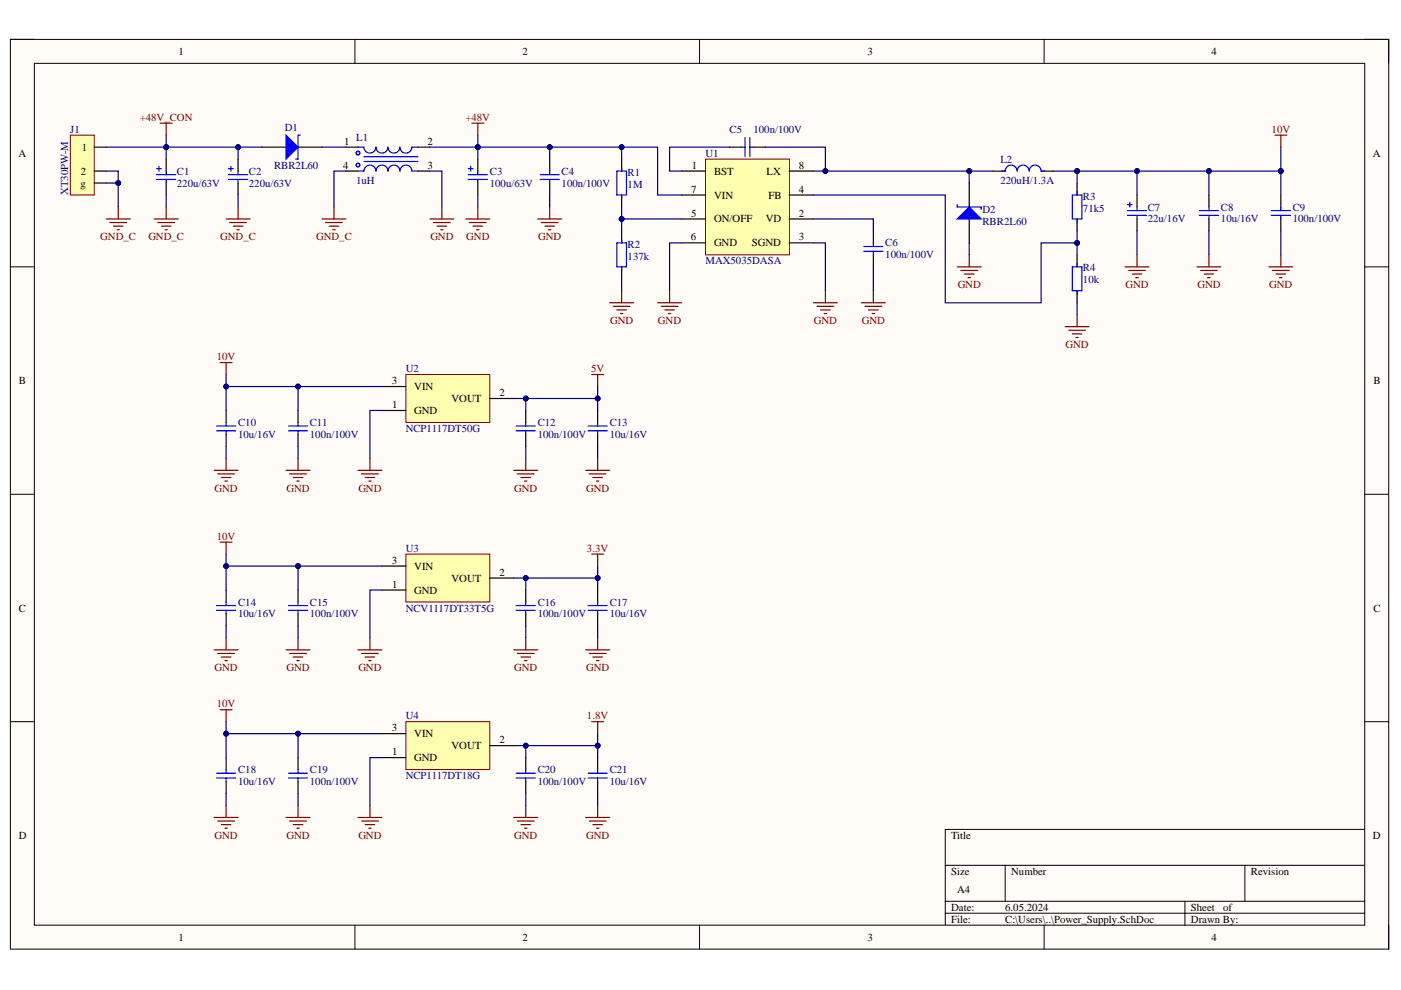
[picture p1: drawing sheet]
<svg xmlns="http://www.w3.org/2000/svg" width="297mm" height="210mm" viewBox="0 0 297 210" stroke-linecap="round" stroke-linejoin="round" font-family="sans-serif">
<path d="M2.2 8.4h292.2v192.8h-292.2z" fill-rule="evenodd" fill="#fffcf8"/>
<path d="M2.2 8.4h292.2v192.8h-292.2z" fill="none" stroke="#000" stroke-width=".21"/>
<path d="M7.3 13.4h282v182.8h-282z" fill-rule="evenodd" fill="#fffcf8"/>
<g fill="none" stroke="#000" stroke-width=".21">
<path d="M2.2 8.4h5.1M7.3 13.4h282v182.8h-282zM75.3 8.4v5M148.3 8.4v5M221.4 8.4v5M289.3 8.4h5.1v5M2.2 56.6h5.1M289.3 56.6h5.1M2.2 104.8h5.1M289.3 104.8h5.1M2.2 153h5.1M289.3 153h5.1"/>
<path d="M289.3 175.9h-88.9v20.3M75.3 196.2v5M148.3 196.2v5M200.4 183.5h88.9M200.4 191.1h88.9M200.4 193.6h88.9M213.1 183.5v7.6M221.4 196.2v5M251.2 191.1v5.1M263.9 183.5v7.6M294.4 196.2v5"/>
</g>
<path d="M14.9 28.7h5.1v12.6h-5.1z" fill-rule="evenodd" fill="#ffffb0"/>
<path d="M14.9 28.7h5.1v12.6h-5.1z" fill="none" stroke="#800000" stroke-width=".21"/>
<path d="M20 31.2h2.5M20 36.3h2.5M20 38.8h2.5M55.6 31.2h5M63.2 31.2h5.1" fill="none" stroke="#000" stroke-width=".25"/>
<path d="M34 26.1h2.5M35.2 26.1v2.6" fill="none" stroke="#800000" stroke-width=".25"/>
<path d="M60.6 28.7l2.6 2.5-2.6 2.5z" fill="#00f"/>
<g fill="none" stroke="#00f" stroke-width=".25">
<path d="M33.2 38h4.1M33.2 37h4.1M33.2 35.8h1M33.7 35.3v1M35.2 36.3v.7M35.2 38v.8M48.4 38h4.1M48.4 37h4.1M48.4 35.8h1.1M49 35.3v1M50.5 36.3v.7M50.5 38v.8"/>
<path d="M60.6 28.7l2.6 2.5-2.6 2.5zM63.7 28.7h-.5v5h-.5M99.3 38h4M99.3 37h4M99.3 35.8h1M99.8 35.3v1M101.3 36.3v.7M101.3 38v.8M114.5 38h4.1M114.5 37h4.1M116.5 36.3v.7M116.5 38v.8"/>
<path d="M130.8 36.3h2v5h-2zM131.8 35.5v.8M212.4 36.3h.7a1.27 1.27 0 0 1 1.3-1.3 1.27 1.27 0 0 1 1.3 1.3 1.27 1.27 0 0 1 1.2-1.3 1.27 1.27 0 0 1 1.3 1.3 1.27 1.27 0 0 1 1.3-1.3 1.27 1.27 0 0 1 1.2 1.3h.8M130.8 51.5h2v5.1h-2zM131.8 41.3v.8M131.8 50.7v.8M131.8 56.6v.7"/>
</g>
<g fill="none" stroke="#000" stroke-width=".25">
<path d="M35.2 33.7v2.6M35.2 38.8v2.5M50.5 33.7v2.6M50.5 38.8v2.5M101.3 33.7v2.6M101.3 38.8v2.5M116.5 33.7v2.6M116.5 38.8v2.5M131.8 33.7v2.6M205.5 38.8v5.1M210.6 36.3h2.5M220.7 36.3h2.6"/>
<path d="M131.8 41.3v2.6M131.8 49v2.5M131.8 56.6v2.5M205.5 46.4v5.1"/>
</g>
<g fill="none" stroke="#800000" stroke-width=".25">
<path d="M98.8 46.4h5M99.5 47.2h3.6M100.3 47.9h2M101.1 48.7h.5M101.3 43.9v2.5M114 46.4h5.1M114.8 47.2h3.5M115.5 47.9h2.1M116.3 48.7h.5M116.5 43.9v2.5M129.3 64.2h5M130 64.9h3.6"/>
<path d="M130.8 65.7h2M131.5 66.5h.6M131.8 61.6v2.6M139.4 64.2h5.1M140.2 64.9h3.5M140.9 65.7h2.1M141.7 66.5h.5M142 61.6v2.6M172.5 64.2h5M173.2 65h3.6M174 65.7h2M174.7 66.5h.6"/>
<path d="M175 61.6v2.6M182.6 64.2h5.1M183.4 65h3.5M184.1 65.7h2.1M184.9 66.5h.5M185.2 61.6v2.6"/>
</g>
<path d="M202.9 46.4l2.6-2.5 2.5 2.5z" fill="#00f"/>
<g fill="none" stroke="#00f" stroke-width=".25">
<path d="M202.9 46.4l2.6-2.5 2.5 2.5zM202.9 43.4v.5h5.1v.5M239 45.7h4.1M239 44.7h4.1M239 43.4h1.1M239.5 42.9v1M241.1 43.9v.8M241.1 45.7v.7M254.3 45.7h4M254.3 44.7h4M256.3 43.9v.8M256.3 45.7v.7"/>
<path d="M45.9 91.3h4.1M45.9 90.3h4.1M47.9 89.6v.7M47.9 91.3v.8M124.7 91.3h4M124.7 90.3h4M126.7 89.6v.7M126.7 91.3v.8M45.9 129.4h4.1M45.9 128.4h4.1M47.9 127.6v.8M47.9 129.4v.8"/>
<path d="M124.7 129.4h4M124.7 128.4h4M126.7 127.6v.8M126.7 129.4v.8"/>
</g>
<g fill="none" stroke="#800000" stroke-width=".25">
<path d="M100 26.1h2.6M101.3 26.1v2.6M270.3 28.7h2.5M271.6 28.7v2.5M202.9 56.6h5.1M203.7 57.3h3.6M204.5 58.1h2M205.2 58.9h.6M205.5 54v2.6M238.5 56.6h5.1M239.3 57.3h3.5M240.1 58.1h2"/>
<path d="M240.8 58.9h.5M241.1 54v2.6M253.8 56.6h5.1M254.5 57.3h3.6M255.3 58.1h2M256.1 58.9h.5M256.3 54v2.6M269 56.6h5.1M269.8 57.3h3.5M270.5 58.1h2.1M271.3 58.9h.5M271.6 54v2.6"/>
<path d="M46.7 76.9h2.5M47.9 76.9v2.5M125.4 79.4h2.6M126.7 79.4v2.6M225.8 69.3h5.1M226.6 70h3.5M227.3 70.8h2.1M228.1 71.6h.5M228.4 66.7v2.6M45.4 99.7h5.1M47.9 97.2v2.5M60.6 99.7h5.1"/>
<path d="M63.2 97.2v2.5M75.9 99.7h5.1M78.4 97.2v2.5M108.9 99.7h5.1M111.5 97.2v2.5M124.2 99.7h5.1M126.7 97.2v2.5M46.2 100.5h3.5M46.7 114.9h2.5M46.9 101.2h2.1M47.7 102h.5M47.9 114.9v2.6"/>
<path d="M61.4 100.5h3.6M62.2 101.2h2M62.9 102h.5M76.7 100.5h3.5M77.4 101.2h2M78.2 102h.5M109.7 100.5h3.5M110.5 101.2h2M111.2 102h.5M124.9 100.5h3.6M125.4 117.5h2.6M125.7 101.2h2"/>
<path d="M126.5 102h.5M126.7 117.5v2.5M45.4 137.8h5.1M46.2 138.5h3.5M46.9 139.3h2.1M47.9 135.2v2.6M60.6 137.8h5.1M61.4 138.5h3.6M62.2 139.3h2M63.2 135.2v2.6M75.9 137.8h5.1M76.7 138.5h3.5"/>
<path d="M77.4 139.3h2M78.4 135.2v2.6M108.9 137.8h5.1M109.7 138.5h3.5M110.5 139.3h2M111.5 135.2v2.6M124.2 137.8h5.1M124.9 138.5h3.6M125.7 139.3h2M126.7 135.2v2.6M47.7 140.1h.5M62.9 140.1h.5"/>
<path d="M78.2 140.1h.5M111.2 140.1h.5M126.5 140.1h.5"/>
</g>
<path d="M241.1 41.3v2.6M241.1 46.4v2.6M256.3 41.3v2.6M256.3 46.4v2.6M47.9 87v2.6M47.9 92.1v2.5M126.7 87v2.6M126.7 92.1v2.5M47.9 125.1v2.5M47.9 130.2v2.5M126.7 125.1v2.5M126.7 130.2v2.5" fill="none" stroke="#000" stroke-width=".25"/>
<path d="M149.6 33.7h17.8v20.3h-17.8z" fill-rule="evenodd" fill="#ffffb0"/>
<path d="M149.6 33.7h17.8v20.3h-17.8z" fill="none" stroke="#800000" stroke-width=".21"/>
<g fill="none" stroke="#000" stroke-width=".25">
<path d="M73.4 36.3h2.5M73.4 31.2h2.5M88.6 36.3h2.5M88.6 31.2h2.5M144.5 36.3h5.1M154.7 31.2h2.5M159.7 31.2h2.6M167.4 36.3h5.1M228.4 38.8v2.5M144.5 46.4h5.1M144.5 51.5h5.1M144.5 41.3h5.1"/>
<path d="M167.4 46.4h5.1M167.4 51.5h5.1M167.4 41.3h5.1M185.2 49v2.5M185.2 54v2.6M228.4 46.4v2.6M228.4 54v2.6M271.6 41.3v2.6M271.6 46.4v2.6M228.4 61.6v2.6M63.2 87v2.6M63.2 92.1v2.5"/>
<path d="M111.5 87v2.6M111.5 92.1v2.5M63.2 125.1v2.5M63.2 130.2v2.5M111.5 125.1v2.5M111.5 130.2v2.5"/>
</g>
<g fill="none" stroke="#00f" stroke-width=".25">
<path d="M75.9 36.3h1.3a1.27 1.27 0 0 1 1.2-1.3 1.27 1.27 0 0 1 1.3 1.3 1.27 1.27 0 0 1 1.3-1.3 1.27 1.27 0 0 1 1.2 1.3 1.27 1.27 0 0 1 1.3-1.3 1.27 1.27 0 0 1 1.3 1.3 1.27 1.27 0 0 1 1.3-1.3 1.27 1.27 0 0 1 1.2 1.3h1.3M75.9 31.2h1.3a1.27 1.27 0 0 0 1.2 1.3 1.27 1.27 0 0 0 1.3-1.3 1.27 1.27 0 0 0 1.3 1.3 1.27 1.27 0 0 0 1.2-1.3 1.27 1.27 0 0 0 1.3 1.3 1.27 1.27 0 0 0 1.3-1.3 1.27 1.27 0 0 0 1.3 1.3 1.27 1.27 0 0 0 1.2-1.3h1.3M77.2 34.2h11.4M77.2 33.2h11.4M157.2 31.2h.8M158 29.2v4M159 29.2v4M159 31.2h.7M183.1 53.3h4.1M183.1 52.3h4.1M185.2 51.5v.8M185.2 53.3v.7"/>
<path d="M227.3 41.3h2.1v5.1h-2.1zM227.3 56.6h2.1v5h-2.1zM228.4 40.6v.7M228.4 46.4v.8M228.4 55.8v.8M269.5 45.7h4.1M269.5 44.7h4.1M271.6 43.9v.8M271.6 45.7v.7M228.4 61.6v.8M61.2 91.3h4M61.2 90.3h4"/>
<path d="M63.2 89.6v.7M63.2 91.3v.8M109.4 91.3h4.1M109.4 90.3h4.1M111.5 89.6v.7M111.5 91.3v.8M61.2 129.4h4M61.2 128.4h4M63.2 127.6v.8M63.2 129.4v.8M109.4 129.4h4.1M109.4 128.4h4.1"/>
<path d="M111.5 127.6v.8M111.5 129.4v.8"/>
<circle cx="75.9" cy="32.5" r=".38"/>
<circle cx="75.9" cy="35" r=".38"/>
</g>
<g fill="none" stroke="#800000" stroke-width=".25">
<path d="M22.5 46.4h5.1M23.3 47.2h3.5M24.1 47.9h2M24.8 48.7h.5M25.1 43.9v2.5M32.7 46.4h5.1M33.5 47.2h3.5M34.2 47.9h2.1M35 48.7h.5M35.2 43.9v2.5M47.9 46.4h5.1M48.7 47.2h3.6"/>
<path d="M49.5 47.9h2M50.2 48.7h.5M50.5 43.9v2.5M68.3 46.4h5.1M69 47.2h3.6M69.8 47.9h2M70.6 48.7h.5M70.8 43.9v2.5M91.1 46.4h5.1M91.9 47.2h3.6M92.7 47.9h2M93.4 48.7h.5"/>
<path d="M93.7 43.9v2.5"/>
</g>
<path d="M86.1 79.4h17.7v10.2h-17.7z" fill-rule="evenodd" fill="#ffffb0"/>
<path d="M86.1 79.4h17.7v10.2h-17.7z" fill="none" stroke="#800000" stroke-width=".21"/>
<path d="M81 82h5.1M81 87h5.1M103.8 84.5h5.1" fill="none" stroke="#000" stroke-width=".25"/>
<path d="M86.1 117.5h17.7v10.1h-17.7z" fill-rule="evenodd" fill="#ffffb0"/>
<path d="M86.1 117.5h17.7v10.1h-17.7z" fill="none" stroke="#800000" stroke-width=".21"/>
<path d="M81 120h5.1M81 125.1h5.1M103.8 122.6h5.1M47.9 160.6v2.6M47.9 165.7v2.5M63.2 160.6v2.6M63.2 165.7v2.5M111.5 160.6v2.6M111.5 165.7v2.5M126.7 160.6v2.6M126.7 165.7v2.5" fill="none" stroke="#000" stroke-width=".25"/>
<g fill="none" stroke="#800000" stroke-width=".25">
<path d="M46.7 150.5h2.5M47.9 150.5v2.5M125.4 153h2.6M126.7 153v2.6M45.4 173.3h5.1M46.2 174.1h3.5M46.9 174.8h2.1M47.7 175.6h.5M47.9 170.8v2.5M60.6 173.3h5.1M61.4 174.1h3.6M62.2 174.8h2"/>
<path d="M62.9 175.6h.5M63.2 170.8v2.5M75.9 173.3h5.1M76.7 174.1h3.5M77.4 174.8h2.1M78.2 175.6h.5M78.4 170.8v2.5M108.9 173.3h5.1M109.7 174.1h3.6M110.5 174.8h2M111.2 175.6h.5M111.5 170.8v2.5"/>
<path d="M124.2 173.3h5.1M124.9 174.1h3.6M125.7 174.8h2M126.5 175.6h.5M126.7 170.8v2.5"/>
</g>
<g fill="none" stroke="#00f" stroke-width=".25">
<path d="M45.9 164.9h4.1M45.9 163.9h4.1M47.9 163.2v.7M47.9 164.9v.8M61.2 164.9h4M61.2 163.9h4M63.2 163.2v.7M63.2 164.9v.8M109.4 164.9h4.1M109.4 163.9h4.1M111.5 163.2v.7M111.5 164.9v.8"/>
<path d="M124.7 164.9h4M124.7 163.9h4M126.7 163.2v.7M126.7 164.9v.8"/>
</g>
<path d="M86.1 153h17.7v10.2h-17.7z" fill-rule="evenodd" fill="#ffffb0"/>
<path d="M86.1 153h17.7v10.2h-17.7z" fill="none" stroke="#800000" stroke-width=".21"/>
<path d="M81 155.6h5.1M103.8 158.1h5.1M81 160.6h5.1" fill="none" stroke="#000" stroke-width=".25"/>
<path d="M22.5 38.8h2.6v5.1" fill="none" stroke="#000080" stroke-width=".25"/>
<circle cx="25.1" cy="38.8" r=".51" fill="#000080"/>
<circle cx="25.1" cy="38.8" r=".51" fill="none" stroke="#000080" stroke-width=".21"/>
<path d="M22.5 36.3h2.6v2.5" fill="none" stroke="#000080" stroke-width=".25"/>
<circle cx="25.1" cy="38.8" r=".51" fill="#000080"/>
<circle cx="25.1" cy="38.8" r=".51" fill="none" stroke="#000080" stroke-width=".21"/>
<path d="M101.3 33.7v-2.5h15.2v2.5M35.2 41.3v2.6M50.5 41.3v2.6M101.3 41.3v2.6M116.5 41.3v2.6" fill="none" stroke="#000080" stroke-width=".25"/>
<circle cx="101.3" cy="31.2" r=".51" fill="#000080"/>
<circle cx="101.3" cy="31.2" r=".51" fill="none" stroke="#000080" stroke-width=".21"/>
<circle cx="116.5" cy="31.2" r=".51" fill="#000080"/>
<circle cx="116.5" cy="31.2" r=".51" fill="none" stroke="#000080" stroke-width=".21"/>
<path d="M116.5 31.2h15.3v2.5" fill="none" stroke="#000080" stroke-width=".25"/>
<circle cx="116.5" cy="31.2" r=".51" fill="#000080"/>
<circle cx="116.5" cy="31.2" r=".51" fill="none" stroke="#000080" stroke-width=".21"/>
<circle cx="131.8" cy="31.2" r=".51" fill="#000080"/>
<circle cx="131.8" cy="31.2" r=".51" fill="none" stroke="#000080" stroke-width=".21"/>
<path d="M131.8 31.2h7.6v10.1h5.1" fill="none" stroke="#000080" stroke-width=".25"/>
<circle cx="131.8" cy="31.2" r=".51" fill="#000080"/>
<circle cx="131.8" cy="31.2" r=".51" fill="none" stroke="#000080" stroke-width=".21"/>
<path d="M131.8 43.9v2.5h12.7" fill="none" stroke="#000080" stroke-width=".25"/>
<circle cx="131.8" cy="46.4" r=".51" fill="#000080"/>
<circle cx="131.8" cy="46.4" r=".51" fill="none" stroke="#000080" stroke-width=".21"/>
<path d="M131.8 46.4v2.6" fill="none" stroke="#000080" stroke-width=".25"/>
<circle cx="131.8" cy="46.4" r=".51" fill="#000080"/>
<circle cx="131.8" cy="46.4" r=".51" fill="none" stroke="#000080" stroke-width=".21"/>
<path d="M154.7 31.2h-12.7v5.1h2.5M162.3 31.2h12.7v5.1h-2.5M131.8 59.1v2.5M144.5 51.5h-2.5v10.1" fill="none" stroke="#000080" stroke-width=".25"/>
<circle cx="175" cy="36.3" r=".51" fill="#000080"/>
<circle cx="175" cy="36.3" r=".51" fill="none" stroke="#000080" stroke-width=".21"/>
<path d="M205.5 36.3v2.5M172.5 51.5h2.5v10.1M172.5 46.4h12.7v2.6M185.2 56.6v5M205.5 51.5v2.5" fill="none" stroke="#000080" stroke-width=".25"/>
<circle cx="205.5" cy="36.3" r=".51" fill="#000080"/>
<circle cx="205.5" cy="36.3" r=".51" fill="none" stroke="#000080" stroke-width=".21"/>
<path d="M101.3 28.7v2.5" fill="none" stroke="#000080" stroke-width=".25"/>
<circle cx="101.3" cy="31.2" r=".51" fill="#000080"/>
<circle cx="101.3" cy="31.2" r=".51" fill="none" stroke="#000080" stroke-width=".21"/>
<path d="M223.3 36.3h5.1v2.5" fill="none" stroke="#000080" stroke-width=".25"/>
<circle cx="228.4" cy="36.3" r=".51" fill="#000080"/>
<circle cx="228.4" cy="36.3" r=".51" fill="none" stroke="#000080" stroke-width=".21"/>
<path d="M228.4 51.5v2.5" fill="none" stroke="#000080" stroke-width=".25"/>
<circle cx="228.4" cy="51.5" r=".51" fill="#000080"/>
<circle cx="228.4" cy="51.5" r=".51" fill="none" stroke="#000080" stroke-width=".21"/>
<path d="M228.4 36.3h12.7v5M228.4 64.2v2.5" fill="none" stroke="#000080" stroke-width=".25"/>
<circle cx="228.4" cy="36.3" r=".51" fill="#000080"/>
<circle cx="228.4" cy="36.3" r=".51" fill="none" stroke="#000080" stroke-width=".21"/>
<circle cx="241.1" cy="36.3" r=".51" fill="#000080"/>
<circle cx="241.1" cy="36.3" r=".51" fill="none" stroke="#000080" stroke-width=".21"/>
<path d="M241.1 36.3h15.2v5M241.1 49v5" fill="none" stroke="#000080" stroke-width=".25"/>
<circle cx="241.1" cy="36.3" r=".51" fill="#000080"/>
<circle cx="241.1" cy="36.3" r=".51" fill="none" stroke="#000080" stroke-width=".21"/>
<circle cx="256.3" cy="36.3" r=".51" fill="#000080"/>
<circle cx="256.3" cy="36.3" r=".51" fill="none" stroke="#000080" stroke-width=".21"/>
<path d="M271.6 31.2v5.1M256.3 49v5M271.6 49v5" fill="none" stroke="#000080" stroke-width=".25"/>
<circle cx="271.6" cy="36.3" r=".51" fill="#000080"/>
<circle cx="271.6" cy="36.3" r=".51" fill="none" stroke="#000080" stroke-width=".21"/>
<path d="M47.9 94.6v2.6M63.2 94.6v2.6M81 87h-2.6v10.2M111.5 84.5v2.5M126.7 94.6v2.6" fill="none" stroke="#000080" stroke-width=".25"/>
<circle cx="111.5" cy="84.5" r=".51" fill="#000080"/>
<circle cx="111.5" cy="84.5" r=".51" fill="none" stroke="#000080" stroke-width=".21"/>
<path d="M47.9 79.4v2.6M111.5 94.6v2.6" fill="none" stroke="#000080" stroke-width=".25"/>
<circle cx="47.9" cy="82" r=".51" fill="#000080"/>
<circle cx="47.9" cy="82" r=".51" fill="none" stroke="#000080" stroke-width=".21"/>
<path d="M126.7 82v2.5" fill="none" stroke="#000080" stroke-width=".25"/>
<circle cx="126.7" cy="84.5" r=".51" fill="#000080"/>
<circle cx="126.7" cy="84.5" r=".51" fill="none" stroke="#000080" stroke-width=".21"/>
<path d="M63.2 82v5" fill="none" stroke="#000080" stroke-width=".25"/>
<circle cx="63.2" cy="82" r=".51" fill="#000080"/>
<circle cx="63.2" cy="82" r=".51" fill="none" stroke="#000080" stroke-width=".21"/>
<path d="M47.9 132.7v2.5M63.2 132.7v2.5M81 125.1h-2.6v10.1M111.5 122.6v2.5M126.7 132.7v2.5" fill="none" stroke="#000080" stroke-width=".25"/>
<circle cx="111.5" cy="122.6" r=".51" fill="#000080"/>
<circle cx="111.5" cy="122.6" r=".51" fill="none" stroke="#000080" stroke-width=".21"/>
<path d="M47.9 117.5v2.5M111.5 132.7v2.5" fill="none" stroke="#000080" stroke-width=".25"/>
<circle cx="47.9" cy="120" r=".51" fill="#000080"/>
<circle cx="47.9" cy="120" r=".51" fill="none" stroke="#000080" stroke-width=".21"/>
<path d="M126.7 120v2.6" fill="none" stroke="#000080" stroke-width=".25"/>
<circle cx="126.7" cy="122.6" r=".51" fill="#000080"/>
<circle cx="126.7" cy="122.6" r=".51" fill="none" stroke="#000080" stroke-width=".21"/>
<path d="M63.2 120v5.1" fill="none" stroke="#000080" stroke-width=".25"/>
<circle cx="63.2" cy="120" r=".51" fill="#000080"/>
<circle cx="63.2" cy="120" r=".51" fill="none" stroke="#000080" stroke-width=".21"/>
<path d="M81 120h-33.1v5.1" fill="none" stroke="#000080" stroke-width=".25"/>
<circle cx="47.9" cy="120" r=".51" fill="#000080"/>
<circle cx="47.9" cy="120" r=".51" fill="none" stroke="#000080" stroke-width=".21"/>
<circle cx="63.2" cy="120" r=".51" fill="#000080"/>
<circle cx="63.2" cy="120" r=".51" fill="none" stroke="#000080" stroke-width=".21"/>
<path d="M81 82h-33.1v5" fill="none" stroke="#000080" stroke-width=".25"/>
<circle cx="47.9" cy="82" r=".51" fill="#000080"/>
<circle cx="47.9" cy="82" r=".51" fill="none" stroke="#000080" stroke-width=".21"/>
<circle cx="63.2" cy="82" r=".51" fill="#000080"/>
<circle cx="63.2" cy="82" r=".51" fill="none" stroke="#000080" stroke-width=".21"/>
<path d="M108.9 122.6h17.8v2.5" fill="none" stroke="#000080" stroke-width=".25"/>
<circle cx="126.7" cy="122.6" r=".51" fill="#000080"/>
<circle cx="126.7" cy="122.6" r=".51" fill="none" stroke="#000080" stroke-width=".21"/>
<circle cx="111.5" cy="122.6" r=".51" fill="#000080"/>
<circle cx="111.5" cy="122.6" r=".51" fill="none" stroke="#000080" stroke-width=".21"/>
<path d="M108.9 84.5h17.8v2.5" fill="none" stroke="#000080" stroke-width=".25"/>
<circle cx="126.7" cy="84.5" r=".51" fill="#000080"/>
<circle cx="126.7" cy="84.5" r=".51" fill="none" stroke="#000080" stroke-width=".21"/>
<circle cx="111.5" cy="84.5" r=".51" fill="#000080"/>
<circle cx="111.5" cy="84.5" r=".51" fill="none" stroke="#000080" stroke-width=".21"/>
<path d="M172.5 41.3h27.9v22.9h20.3v-12.7h7.7v-2.5" fill="none" stroke="#000080" stroke-width=".25"/>
<circle cx="228.4" cy="51.5" r=".51" fill="#000080"/>
<circle cx="228.4" cy="51.5" r=".51" fill="none" stroke="#000080" stroke-width=".21"/>
<path d="M35.2 31.2v2.5" fill="none" stroke="#000080" stroke-width=".25"/>
<circle cx="35.2" cy="31.2" r=".51" fill="#000080"/>
<circle cx="35.2" cy="31.2" r=".51" fill="none" stroke="#000080" stroke-width=".21"/>
<path d="M35.2 28.7v2.5" fill="none" stroke="#000080" stroke-width=".25"/>
<circle cx="35.2" cy="31.2" r=".51" fill="#000080"/>
<circle cx="35.2" cy="31.2" r=".51" fill="none" stroke="#000080" stroke-width=".21"/>
<path d="M50.5 31.2v2.5" fill="none" stroke="#000080" stroke-width=".25"/>
<circle cx="50.5" cy="31.2" r=".51" fill="#000080"/>
<circle cx="50.5" cy="31.2" r=".51" fill="none" stroke="#000080" stroke-width=".21"/>
<path d="M175 36.3h35.6" fill="none" stroke="#000080" stroke-width=".25"/>
<circle cx="205.5" cy="36.3" r=".51" fill="#000080"/>
<circle cx="205.5" cy="36.3" r=".51" fill="none" stroke="#000080" stroke-width=".21"/>
<circle cx="175" cy="36.3" r=".51" fill="#000080"/>
<circle cx="175" cy="36.3" r=".51" fill="none" stroke="#000080" stroke-width=".21"/>
<path d="M22.5 31.2h33.1" fill="none" stroke="#000080" stroke-width=".25"/>
<circle cx="35.2" cy="31.2" r=".51" fill="#000080"/>
<circle cx="35.2" cy="31.2" r=".51" fill="none" stroke="#000080" stroke-width=".21"/>
<circle cx="50.5" cy="31.2" r=".51" fill="#000080"/>
<circle cx="50.5" cy="31.2" r=".51" fill="none" stroke="#000080" stroke-width=".21"/>
<path d="M68.3 31.2h5.1M73.4 36.3h-2.6v7.6M91.1 36.3h2.6v7.6M91.1 31.2h10.2" fill="none" stroke="#000080" stroke-width=".25"/>
<circle cx="101.3" cy="31.2" r=".51" fill="#000080"/>
<circle cx="101.3" cy="31.2" r=".51" fill="none" stroke="#000080" stroke-width=".21"/>
<path d="M111.5 158.1v2.5M47.9 168.2v2.6M63.2 168.2v2.6M81 160.6h-2.6v10.2M126.7 168.2v2.6" fill="none" stroke="#000080" stroke-width=".25"/>
<circle cx="111.5" cy="158.1" r=".51" fill="#000080"/>
<circle cx="111.5" cy="158.1" r=".51" fill="none" stroke="#000080" stroke-width=".21"/>
<path d="M47.9 153v2.6M111.5 168.2v2.6" fill="none" stroke="#000080" stroke-width=".25"/>
<circle cx="47.9" cy="155.6" r=".51" fill="#000080"/>
<circle cx="47.9" cy="155.6" r=".51" fill="none" stroke="#000080" stroke-width=".21"/>
<path d="M126.7 155.6v2.5" fill="none" stroke="#000080" stroke-width=".25"/>
<circle cx="126.7" cy="158.1" r=".51" fill="#000080"/>
<circle cx="126.7" cy="158.1" r=".51" fill="none" stroke="#000080" stroke-width=".21"/>
<path d="M63.2 155.6v5" fill="none" stroke="#000080" stroke-width=".25"/>
<circle cx="63.2" cy="155.6" r=".51" fill="#000080"/>
<circle cx="63.2" cy="155.6" r=".51" fill="none" stroke="#000080" stroke-width=".21"/>
<path d="M81 155.6h-33.1v5" fill="none" stroke="#000080" stroke-width=".25"/>
<circle cx="47.9" cy="155.6" r=".51" fill="#000080"/>
<circle cx="47.9" cy="155.6" r=".51" fill="none" stroke="#000080" stroke-width=".21"/>
<circle cx="63.2" cy="155.6" r=".51" fill="#000080"/>
<circle cx="63.2" cy="155.6" r=".51" fill="none" stroke="#000080" stroke-width=".21"/>
<path d="M108.9 158.1h17.8v2.5" fill="none" stroke="#000080" stroke-width=".25"/>
<circle cx="126.7" cy="158.1" r=".51" fill="#000080"/>
<circle cx="126.7" cy="158.1" r=".51" fill="none" stroke="#000080" stroke-width=".21"/>
<circle cx="111.5" cy="158.1" r=".51" fill="#000080"/>
<circle cx="111.5" cy="158.1" r=".51" fill="none" stroke="#000080" stroke-width=".21"/>
<path d="M256.3 36.3h15.3v5" fill="none" stroke="#000080" stroke-width=".25"/>
<circle cx="256.3" cy="36.3" r=".51" fill="#000080"/>
<circle cx="256.3" cy="36.3" r=".51" fill="none" stroke="#000080" stroke-width=".21"/>
<circle cx="271.6" cy="36.3" r=".51" fill="#000080"/>
<circle cx="271.6" cy="36.3" r=".51" fill="none" stroke="#000080" stroke-width=".21"/>
<g font-size="2.3">
<text x="37.8" y="11.7">1</text>
<text x="110.7" y="11.7">2</text>
<text x="183.9" y="11.7">3</text>
<text x="256.8" y="11.7">4</text>
<text x="3.9" y="33.2">A</text>
<text x="17.3" y="31.9">1</text>
<text x="72.8" y="35.8">4</text>
<text x="73" y="30.7">1</text>
<text x="90.6" y="35.8">3</text>
<text x="90.6" y="30.7">2</text>
<text x="146.7" y="35.8">1</text>
<text x="169.4" y="35.8">8</text>
<text x="291.1" y="33.2">A</text>
<text x="17.1" y="39.6">g</text>
<text x="17.2" y="37">2</text>
<text x="146.5" y="40.8">7</text>
<text x="151.4" y="37">BST</text>
<text x="162.5" y="37">LX</text>
<text x="169.4" y="40.8">4</text>
<text x="146.6" y="45.9">5</text>
<text x="151.4" y="42.1">VIN</text>
<text x="151.4" y="47.2">ON/OFF</text>
<text x="162.4" y="47.2">VD</text>
<text x="162.9" y="42.1">FB</text>
<text x="169.4" y="45.9">2</text>
<text x="146.5" y="51">6</text>
<text x="151.4" y="52.2">GND</text>
<text x="159.4" y="52.2">SGND</text>
<text x="169.4" y="51">3</text>
<text x="4" y="81.4">B</text>
<text x="83" y="81.4">3</text>
<text x="87.8" y="82.7">VIN</text>
<text x="105.9" y="84">2</text>
<text x="291.2" y="81.4">B</text>
<text x="83.2" y="86.5">1</text>
<text x="87.8" y="87.8">GND</text>
<text x="95.7" y="85.2">VOUT</text>
<text x="83" y="119.5">3</text>
<text x="83.2" y="124.6">1</text>
<text x="87.8" y="120.8">VIN</text>
<text x="87.8" y="125.9">GND</text>
<text x="95.7" y="123.3">VOUT</text>
<text x="105.9" y="122.1">2</text>
<text x="4" y="129.7">C</text>
<text x="291.2" y="129.7">C</text>
<text x="83" y="155">3</text>
<text x="83.2" y="160.1">1</text>
<text x="87.8" y="156.3">VIN</text>
<text x="87.8" y="161.4">GND</text>
<text x="95.7" y="158.8">VOUT</text>
<text x="105.9" y="157.6">2</text>
<text x="4" y="177.9">D</text>
<text x="201.7" y="177.9">Title</text>
<text x="291.1" y="177.9">D</text>
<text x="201.7" y="185.5">Size</text>
<text x="214.4" y="185.5">Number</text>
<text x="265.2" y="185.5">Revision</text>
<text x="202.9" y="189.3">A4</text>
<text x="201.7" y="193.1">Date:</text>
<text x="201.7" y="195.6">File:</text>
<text x="213.1" y="193.1">6.05.2024</text>
<text x="213.1" y="195.6">C:\Users\..\Power_Supply.SchDoc</text>
<text x="252.5" y="193.1">Sheet</text>
<text x="252.5" y="195.6">Drawn By:</text>
<text x="259.3" y="193.1">of</text>
<text x="37.8" y="199.5">1</text>
<text x="110.7" y="199.5">2</text>
<text x="183.9" y="199.5">3</text>
<text x="256.8" y="199.5">4</text>
</g>
<g font-size="2.3" fill="#000080">
<text x="14.9" y="28.1">J1</text>
<text x="60.4" y="27.9">D1</text>
<text x="75.5" y="29.9">L1</text>
<text x="154.7" y="28.1">C5</text>
<text x="159.8" y="28.1">100n/100V</text>
<text x="58.1" y="35.8">RBR2L60</text>
<text x="149.6" y="33.2">U1</text>
<text x="212.1" y="34.5">L2</text>
<text x="14.4" y="41.3" transform="rotate(-90 14.4 41.3)">XT30PW-M</text>
<text x="37.5" y="39.6">220u/63V</text>
<text x="37.5" y="37">C1</text>
<text x="52.8" y="39.6">220u/63V</text>
<text x="52.8" y="37">C2</text>
<text x="75.5" y="39.1">1uH</text>
<text x="103.9" y="39.6">100u/63V</text>
<text x="103.9" y="37">C3</text>
<text x="119.1" y="39.6">100n/100V</text>
<text x="119.1" y="37">C4</text>
<text x="133.1" y="39.8">1M</text>
<text x="133.1" y="37.3">R1</text>
<text x="212.1" y="39.1">220uH/1.3A</text>
<text x="208.3" y="45.1">D2</text>
<text x="208.3" y="47.7">RBR2L60</text>
<text x="229.6" y="44.9">71k5</text>
<text x="229.6" y="42.4">R3</text>
<text x="243.4" y="47.2">22u/16V</text>
<text x="243.4" y="44.6">C7</text>
<text x="258.9" y="47.2">10u/16V</text>
<text x="258.9" y="44.6">C8</text>
<text x="274.1" y="47.2">100n/100V</text>
<text x="274.1" y="44.6">C9</text>
<text x="133.1" y="52.5">R2</text>
<text x="187.7" y="52.2">C6</text>
<text x="133.1" y="55">137k</text>
<text x="149.6" y="56">MAX5035DASA</text>
<text x="187.7" y="54.8">100n/100V</text>
<text x="229.6" y="57.6">R4</text>
<text x="229.6" y="60.1">10k</text>
<text x="86.1" y="78.9">U2</text>
<text x="50.5" y="92.9">10u/16V</text>
<text x="50.5" y="90.3">C10</text>
<text x="65.7" y="92.9">100n/100V</text>
<text x="65.7" y="90.3">C11</text>
<text x="86.1" y="91.6">NCP1117DT50G</text>
<text x="114" y="92.9">100n/100V</text>
<text x="114" y="90.3">C12</text>
<text x="129.3" y="92.9">10u/16V</text>
<text x="129.3" y="90.3">C13</text>
<text x="86.1" y="117">U3</text>
<text x="50.5" y="130.9">10u/16V</text>
<text x="50.5" y="128.4">C14</text>
<text x="65.7" y="130.9">100n/100V</text>
<text x="65.7" y="128.4">C15</text>
<text x="86.1" y="129.7">NCV1117DT33T5G</text>
<text x="114" y="130.9">100n/100V</text>
<text x="114" y="128.4">C16</text>
<text x="129.3" y="130.9">10u/16V</text>
<text x="129.3" y="128.4">C17</text>
<text x="86.1" y="152.5">U4</text>
<text x="50.5" y="166.4">10u/16V</text>
<text x="50.5" y="163.9">C18</text>
<text x="65.7" y="166.4">100n/100V</text>
<text x="65.7" y="163.9">C19</text>
<text x="86.1" y="165.2">NCP1117DT18G</text>
<text x="114" y="166.4">100n/100V</text>
<text x="114" y="163.9">C20</text>
<text x="129.3" y="166.4">10u/16V</text>
<text x="129.3" y="163.9">C21</text>
</g>
<g font-size="2.3" fill="#800000">
<text x="29.6" y="25.6">+48V_CON</text>
<text x="98.7" y="25.6">+48V</text>
<text x="269.6" y="28.1">10V</text>
<text x="21.3" y="51">GND_C</text>
<text x="31.5" y="51">GND_C</text>
<text x="46.7" y="51">GND_C</text>
<text x="67" y="51">GND_C</text>
<text x="91.3" y="51">GND</text>
<text x="98.9" y="51">GND</text>
<text x="114.1" y="51">GND</text>
<text x="203.1" y="61.2">GND</text>
<text x="238.6" y="61.2">GND</text>
<text x="253.9" y="61.2">GND</text>
<text x="269.1" y="61.2">GND</text>
<text x="129.4" y="68.8">GND</text>
<text x="139.5" y="68.8">GND</text>
<text x="172.6" y="68.8">GND</text>
<text x="182.7" y="68.8">GND</text>
<text x="46" y="76.4">10V</text>
<text x="225.9" y="73.8">GND</text>
<text x="125.3" y="78.9">5V</text>
<text x="45.5" y="104.3">GND</text>
<text x="60.8" y="104.3">GND</text>
<text x="76" y="104.3">GND</text>
<text x="109" y="104.3">GND</text>
<text x="124.3" y="104.3">GND</text>
<text x="46" y="114.4">10V</text>
<text x="124.4" y="117">3.3V</text>
<text x="45.5" y="142.4">GND</text>
<text x="60.8" y="142.4">GND</text>
<text x="76" y="142.4">GND</text>
<text x="109" y="142.4">GND</text>
<text x="124.3" y="142.4">GND</text>
<text x="46" y="150">10V</text>
<text x="124.4" y="152.5">1.8V</text>
<text x="45.5" y="177.9">GND</text>
<text x="60.8" y="177.9">GND</text>
<text x="76" y="177.9">GND</text>
<text x="109" y="177.9">GND</text>
<text x="124.3" y="177.9">GND</text>
</g>
</svg>
